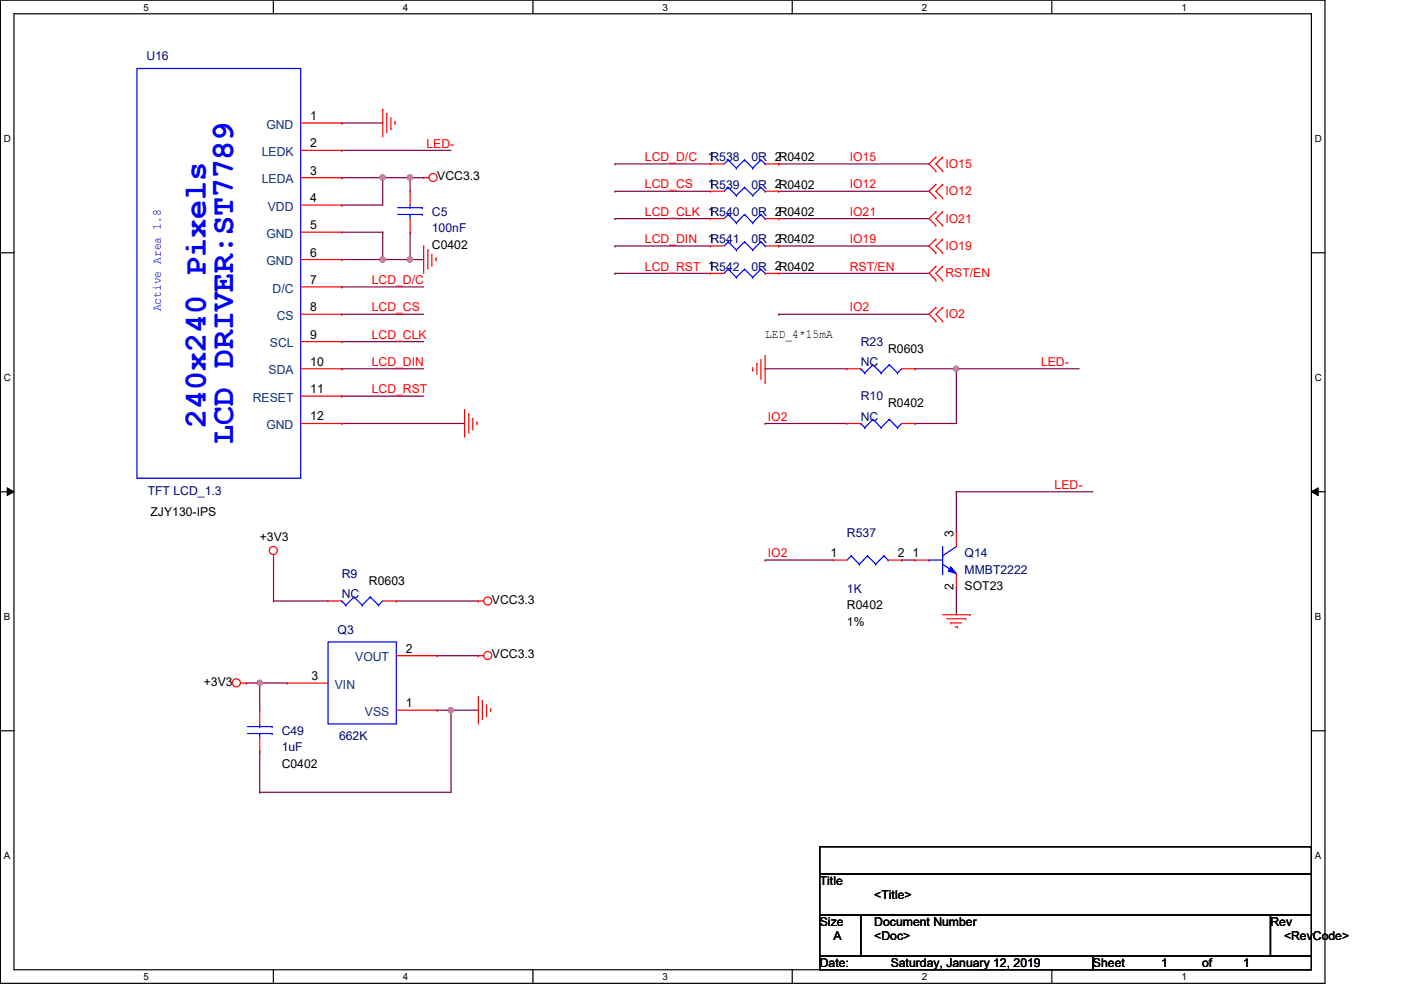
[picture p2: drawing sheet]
<svg xmlns="http://www.w3.org/2000/svg" width="297mm" height="210mm" viewBox="0 0 297 210" stroke-linecap="round" stroke-linejoin="round" font-family="sans-serif">
<path d="M.1 0h280.8v208.5h-280.8zM3 2.9h275v202.7h-275z" fill="none" stroke="#000" stroke-width=".25"/>
<g fill="#fff">
<path d="M30.4 .3h1.2v2.4h-1.2z"/>
<path d="M30.4 205.9h1.2v2.3h-1.2z"/>
</g>
<path d="M58 0v2.9M58 205.6v2.9" fill="none" stroke="#000" stroke-width=".25"/>
<g fill="#fff">
<path d="M85.4 .3h1.2v2.4h-1.2z"/>
<path d="M85.4 205.9h1.2v2.3h-1.2z"/>
</g>
<path d="M113 0v2.9M113 205.6v2.9" fill="none" stroke="#000" stroke-width=".25"/>
<g fill="#fff">
<path d="M140.5 .3h1.1v2.4h-1.1z"/>
<path d="M140.5 205.9h1.1v2.3h-1.1z"/>
</g>
<path d="M168 0v2.9M168 205.6v2.9" fill="none" stroke="#000" stroke-width=".25"/>
<g fill="#fff">
<path d="M195.4 .3h1.2v2.4h-1.2z"/>
<path d="M195.4 205.9h1.2v2.3h-1.2z"/>
</g>
<path d="M223 0v2.9M223 205.6v2.9" fill="none" stroke="#000" stroke-width=".25"/>
<g fill="#fff">
<path d="M250.5 .3h1.1v2.4h-1.1z"/>
<path d="M250.5 205.9h1.1v2.3h-1.1z"/>
<path d="M.8 28.2h1.5v2.4h-1.5z"/>
<path d="M278.8 28.2h1.4v2.4h-1.4z"/>
<path d="M.8 78.9h1.5v2.3h-1.5z"/>
<path d="M278.8 78.9h1.4v2.3h-1.4z"/>
</g>
<path d="M.1 53.6h2.9M278 53.6h2.9" fill="none" stroke="#000" stroke-width=".25"/>
<g fill="#fff">
<path d="M.8 129.6h1.4v2.3h-1.4z"/>
<path d="M278.8 129.6h1.3v2.3h-1.3z"/>
</g>
<path d="M.1 104.3h2.9M278 104.3h2.9" fill="none" stroke="#000" stroke-width=".25"/>
<path d="M1.5 103.4l1.5 .9-1.5 .8zM278 104.3l1.5-.9v1.7z" fill="#000"/>
<path d="M1.5 103.4l1.5 .9-1.5 .8zM278 104.3l1.5-.9v1.7z" fill="none" stroke="#000" stroke-width=".21"/>
<g fill="#fff">
<path d="M.8 180.3h1.4v2.3h-1.4z"/>
<path d="M278.8 180.3h1.3v2.3h-1.3z"/>
</g>
<path d="M.1 154.9h2.9M278 154.9h2.9" fill="none" stroke="#000" stroke-width=".25"/>
<g fill="none" stroke="#7f003f" stroke-width=".25">
<path d="M72.5 26.1h.1M72.5 31.9h.1M72.5 26.1h8.6M72.5 31.9h23.1M86.9 37.7h.1M86.9 37.7h2.9M72.5 43.5h.1M72.5 43.5h8.6M202.8 78.2h.1M202.8 78.2v11.6h-8.7M72.5 84h.1M72.5 84h17.3"/>
<path d="M194.1 89.8h.1M58 118.7h.1M58 118.7v8.7M58 127.4h.1M58 127.4h11.6M84 127.4h.1M84 127.4h17.4"/>
</g>
<circle cx="202.7" cy="78.2" r=".56" fill="#f0f"/>
<circle cx="202.7" cy="78.2" r=".56" fill="none" stroke="#f0f" stroke-width=".25"/>
<path d="M194.1 78.2h.1M194.1 78.2h8.7M162.2 89.8h.1M162.2 89.8h17.4M92.7 139h.1M92.7 139h8.7M55.1 144.8h.1M55.1 144.8h5.8M95.6 150.6h.1M95.6 150.6h5.8" fill="none" stroke="#7f003f" stroke-width=".25"/>
<circle cx="55.1" cy="144.8" r=".56" fill="#f0f"/>
<circle cx="55.1" cy="144.8" r=".56" fill="none" stroke="#f0f" stroke-width=".25"/>
<path d="M52.2 144.8h.1M52.2 144.8h2.9M55.1 144.8h.1M55.1 159.3h.1M55.1 144.8v5.8M55.1 159.3v8.7M95.6 150.6h.1M95.6 150.6v17.4h-40.5M55.1 168h.1" fill="none" stroke="#7f003f" stroke-width=".25"/>
<circle cx="95.6" cy="150.6" r=".56" fill="#f0f"/>
<circle cx="95.6" cy="150.6" r=".56" fill="none" stroke="#f0f" stroke-width=".25"/>
<g fill="none" stroke="#7f003f" stroke-width=".25">
<path d="M72.5 37.7h.1M72.5 37.7h8.6M81.1 37.7h.1M81.1 37.7v5.8M165.1 34.8h.1M165.1 34.8h31.9M72.5 49.2h8.6M81.1 49.2h.1M81.1 55h.1M81.1 49.2v5.8M86.9 55h.1M86.9 55h2.9"/>
<path d="M162.2 78.2h.1M162.2 78.2h17.4M202.8 78.2h.1M202.8 78.2h26M72.5 89.8h.1M72.5 89.8h26M162.2 118.7h.1M162.2 118.7h14.5M191.2 118.7h.1M191.2 118.7h2.9M202.8 104.3h.1M202.8 104.3v8.6"/>
<path d="M202.8 104.3h28.9M202.8 124.5h.1M202.8 124.5v5.8M92.7 150.6h.1M92.7 150.6h2.9"/>
</g>
<circle cx="81.1" cy="55" r=".56" fill="#f0f"/>
<circle cx="81.1" cy="55" r=".56" fill="none" stroke="#f0f" stroke-width=".25"/>
<path d="M86.9 37.7h.1M86.9 37.7v2.9M72.5 55h.1M72.5 55h8.6" fill="none" stroke="#7f003f" stroke-width=".25"/>
<circle cx="86.9" cy="37.6" r=".56" fill="#f0f"/>
<circle cx="86.9" cy="37.6" r=".56" fill="none" stroke="#f0f" stroke-width=".25"/>
<path d="M81.1 37.7h.1M81.1 37.7h5.8" fill="none" stroke="#7f003f" stroke-width=".25"/>
<circle cx="81.1" cy="37.6" r=".56" fill="#f0f"/>
<circle cx="81.1" cy="37.6" r=".56" fill="none" stroke="#f0f" stroke-width=".25"/>
<path d="M86.9 55h.1M86.9 49.2v5.8" fill="none" stroke="#7f003f" stroke-width=".25"/>
<circle cx="86.9" cy="55" r=".56" fill="#f0f"/>
<circle cx="86.9" cy="55" r=".56" fill="none" stroke="#f0f" stroke-width=".25"/>
<g fill="none" stroke="#7f003f" stroke-width=".25">
<path d="M130.4 34.8h.1M130.4 34.8h20.2M81.1 55h.1M81.1 55h5.8M130.4 52.2h.1M130.4 46.4h.1M130.4 40.6h.1M130.4 58h.1M130.4 52.2h20.2M130.4 46.4h20.2M130.4 40.6h20.2M130.4 58h20.2"/>
<path d="M165.1 40.6h.1M165.1 46.4h.1M165.1 52.2h.1M165.1 58h.1M165.1 52.2h31.9M165.1 46.4h31.9M165.1 40.6h31.9M165.1 58h31.9M72.5 78.2h.1M72.5 72.4h.1M72.5 66.6h.1M72.5 60.8h.1"/>
<path d="M72.5 78.2h17.3M72.5 72.4h17.3M72.5 66.6h17.3M72.5 60.8h17.3M165.1 66.6h.1M165.1 66.6h31.9"/>
</g>
<g fill="none" stroke="#f00" stroke-width=".25">
<path d="M81.1 23.2h.1M81.1 23.2v5.8M82 24h.1M82 24v4.1M82.9 27.3h.1M82.9 24.9v2.4M83.7 25.8h.1M83.7 25.8v.6M89.8 37.7h.1M89.8 37.7h1.2M150.6 34.8h.1M150.6 34.8h2.9"/>
<path d="M162.2 34.8h2.9M165.1 34.8h.1M198.4 33.3h.1M198.4 36.2h.1M198.4 39.1h.1M198.4 33.3l-1.4 1.5 1.4 1.4M198.4 39.1l-1.4 1.5 1.4 1.4M199.9 36.2h.1M199.9 33.3h.1M199.9 39.1h.1M199.9 33.3l-1.5 1.5 1.5 1.4M199.9 39.1l-1.5 1.5 1.5 1.4"/>
<path d="M86.9 40.6h.1M86.9 49.2h.1M86.9 40.6v2.9M86.9 46.4v2.8M89.8 52.2h.1M89.8 52.2v5.8M90.7 53h.1M90.7 53v4.1M91.6 56.2h.1M91.6 53.9v2.3M92.5 54.7h.1M92.5 54.7v.6"/>
<path d="M150.6 40.6h.1M150.6 40.6h2.9M162.2 40.6h2.9M165.1 40.6h.1M198.4 42h.1M198.4 44.9h.1M198.4 47.8h.1M198.4 50.7h.1M198.4 53.6h.1M198.4 56.5h.1M198.4 59.4h.1M198.4 44.9l-1.4 1.5 1.4 1.4"/>
<path d="M198.4 50.7l-1.4 1.5 1.4 1.4M198.4 56.5l-1.4 1.5 1.4 1.4M199.9 42h.1M199.9 47.8h.1M199.9 44.9h.1M199.9 53.6h.1M199.9 50.7h.1M199.9 59.4h.1M199.9 56.5h.1M199.9 44.9l-1.5 1.5 1.5 1.4M199.9 50.7l-1.5 1.5 1.5 1.4M199.9 56.5l-1.5 1.5 1.5 1.4"/>
<path d="M159.6 78.5h.1M159.6 77.9v.6M160.5 77h.1M160.5 77v2.4M161.3 76.2v4M162.2 75.3v5.8M198.4 65.2h.1M198.4 68.1h.1M198.4 65.2l-1.4 1.4 1.4 1.5M199.9 68.1h.1M199.9 65.2h.1M199.9 65.2l-1.5 1.4 1.5 1.5"/>
<path d="M98.5 86.9h.1M98.5 86.9v5.8M99.4 87.8h.1M99.4 87.8v4M100.2 90.9h.1M100.2 88.6v2.3M101.1 89.5h.1M101.1 89.5v.6M161.3 80.2h.1M162.2 81.1h.1M179.6 89.8h.1M179.6 89.8h2.9"/>
<path d="M191.2 89.8h2.9M194.1 89.8h.1M58 118.7h.1M58 117.6v1.1M176.7 118.7h.1M176.7 118.7h2.9M188.3 118.7h2.9M191.2 118.7h.1M84 139h8.7M92.7 139h.1M101.4 127.4h.1M101.4 139h.1"/>
<path d="M101.4 127.4h1.2M101.4 139h1.2M199.9 130.3h5.8M200.7 131.2h4.1M201.6 132.1h.1M201.6 132.1h2.3M202.5 132.9h.5M203 132.9h.1M204.8 131.2h.1M205.7 130.3h.1M51 144.8h1.2M52.2 144.8h.1"/>
<path d="M60.9 144.8h.1M60.9 144.8h8.7M84 150.6h8.7M92.7 150.6h.1M101.4 147.7h.1M101.4 147.7v5.8M102.3 148.6h.1M102.3 148.6v4M103.2 151.8h.1M103.2 149.4v2.4M104 150.3h.1M104 150.3v.6"/>
<circle cx="91.8" cy="37.6" r=".85"/>
<circle cx="57.9" cy="116.7" r=".85"/>
<circle cx="103.4" cy="139" r=".85"/>
<circle cx="103.4" cy="127.4" r=".85"/>
<circle cx="50.1" cy="144.8" r=".85"/>
</g>
<path d="M173.8 179.5h104.2v5.8h-104.2zM173.8 185.3h104.2v8.7h-104.2zM173.8 194h8.7v8.7h-8.7zM182.5 194h86.9v8.7h-86.9zM269.4 194h8.6v8.7h-8.6zM173.8 202.7h57.9v2.9h-57.9zM231.7 202.7h46.3v2.9h-46.3z" fill="none" stroke="#000" stroke-width=".25"/>
<g fill="none" stroke="#00f" stroke-width=".25">
<path d="M154.4 39.7h.1M154.4 33.9h.1M154.4 39.7l-.9 .9M154.4 39.7l1.7 1.7M154.4 33.9l-.9 .9M154.4 33.9l1.7 1.7M156.1 35.6h.1M157.9 39.7h.1M157.9 33.9h.1M157.9 39.7l-1.8 1.7M157.9 39.7l1.7 1.7M157.9 33.9l-1.8 1.7"/>
<path d="M157.9 33.9l1.7 1.7M159.6 35.6h.1M161.3 39.7h.1M161.3 33.9h.1M161.3 39.7l-1.7 1.7M161.3 39.7l.9 .9M161.3 33.9l-1.7 1.7M161.3 33.9l.9 .9M162.2 34.8h.1M84.3 45.5h5.2M84.3 44h5.2M86.9 44h.1"/>
<path d="M86.9 45.5h.1M86.9 43.5v.5M86.9 45.5v.9M89.5 45.5h.1M89.5 44h.1M156.1 41.4h.1M159.6 41.4h.1M162.2 40.6h.1M182.5 89.8h.1M182.5 89.8l.8 .9M183.3 90.7h.1M185.1 88.9h.1"/>
<path d="M185.1 88.9l1.7 1.8M185.1 88.9l-1.8 1.8M186.8 90.7h.1M188.5 88.9h.1M188.5 88.9l1.8 1.8M188.5 88.9l-1.7 1.8M190.3 90.7h.1M191.2 89.8l-.9 .9M180.5 117.9h.1M180.5 117.9l-.9 .8M180.5 117.9l1.7 1.7M182.2 119.6h.1"/>
<path d="M183.9 117.9h.1M183.9 117.9l-1.7 1.7M183.9 117.9l1.8 1.7M185.7 119.6h.1M187.4 117.9h.1M187.4 117.9l-1.7 1.7M187.4 117.9l.9 .8M188.3 118.7h.1M197 118.7h.1M197 118.7h2.9M199.9 117.9h.1M199.9 119.6l2.9 2"/>
<path d="M199.9 115.9v5.7M202.8 115.9l-2.9 2M69.6 136.1h14.4v17.4h-14.4zM199.9 121.6h.1M202.8 121.6h.1"/>
</g>
<path d="M201.6 120.2l1.2 1.4-1.8-.5z" fill="#00f"/>
<g fill="none" stroke="#00f" stroke-width=".25">
<path d="M29 14.5h34.8v86.9h-34.8zM154.4 45.5h.1M154.4 51.3h.1M154.4 57.1h.1M154.4 45.5l-.9 .9M154.4 45.5l1.7 1.7M154.4 51.3l-.9 .9M154.4 51.3l1.7 1.7M154.4 57.1l-.9 .9M154.4 57.1l1.7 1.7M156.1 47.2h.1M156.1 53h.1"/>
<path d="M156.1 58.8h.1M157.9 45.5h.1M157.9 51.3h.1M157.9 57.1h.1M157.9 45.5l-1.8 1.7M157.9 45.5l1.7 1.7M157.9 51.3l-1.8 1.7M157.9 51.3l1.7 1.7M157.9 57.1l-1.8 1.7M157.9 57.1l1.7 1.7M159.6 47.2h.1M159.6 53h.1"/>
<path d="M159.6 58.8h.1M161.3 45.5h.1M161.3 51.3h.1M161.3 57.1h.1M161.3 45.5l-1.7 1.7M161.3 45.5l.9 .9M161.3 51.3l-1.7 1.7M161.3 51.3l.9 .9M161.3 57.1l-1.7 1.7M161.3 57.1l.9 .9M162.2 46.4h.1M162.2 52.2h.1"/>
<path d="M162.2 58h.1M182.5 78.2h.1M182.5 78.2l.8 .9M183.3 79.1h.1M185.1 77.3h.1M185.1 77.3l1.7 1.8M185.1 77.3l-1.8 1.8M186.8 79.1h.1M188.5 77.3h.1M188.5 77.3l1.8 1.8M188.5 77.3l-1.7 1.8M190.3 79.1h.1"/>
<path d="M191.2 78.2l-.9 .9M72.5 127.4h.1M72.5 127.4l.8 .9M73.3 128.3h.1M75.1 126.6h.1M75.1 126.6l1.7 1.7M75.1 126.6l-1.8 1.7M76.8 128.3h.1M78.5 126.6h.1M78.5 126.6l1.8 1.7M78.5 126.6l-1.7 1.7M80.3 128.3h.1"/>
<path d="M81.1 127.4l-.8 .9M201.6 120.2l1.2 1.4-1.8-.5zM52.5 155.5h5.2M52.5 154.1h5.2M55.1 154.1h.1M55.1 155.5h.1M55.1 153.5v.6M55.1 155.5v.9M57.7 155.5h.1M57.7 154.1h.1"/>
</g>
<g fill="none" stroke="#f00" stroke-width=".25">
<path d="M63.8 26.1h8.7M63.8 31.9h8.7M63.8 37.7h8.7M72.5 26.1h.1M72.5 31.9h.1M72.5 37.7h.1M63.8 43.5h8.7M63.8 49.2h8.7M63.8 55h8.7M72.5 43.5h.1M72.5 49.2h.1M72.5 55h.1"/>
<path d="M150.6 46.4h.1M150.6 52.2h.1M150.6 58h.1M150.6 46.4h2.9M150.6 52.2h2.9M150.6 58h2.9M162.2 46.4h2.9M162.2 52.2h2.9M162.2 58h2.9M165.1 46.4h.1M165.1 52.2h.1M165.1 58h.1"/>
<path d="M63.8 78.2h8.7M63.8 60.8h8.7M63.8 66.6h8.7M63.8 72.4h8.7M72.5 60.8h.1M72.5 66.6h.1M72.5 72.4h.1M72.5 78.2h.1M179.6 78.2h.1M179.6 78.2h2.9M191.2 78.2h2.9M194.1 78.2h.1"/>
<path d="M63.8 84h8.7M63.8 89.8h8.7M72.5 84h.1M72.5 89.8h.1M194.1 118.7h.1M194.1 118.7h2.9M202.8 112.9h.1M202.8 112.9v3M69.6 127.4h.1M69.6 127.4h2.9M81.1 127.4h2.9M84 127.4h.1"/>
<path d="M202.8 124.5h.1M202.8 121.6v2.9M55.1 150.6h.1M55.1 159.3h.1M55.1 150.6v2.9M55.1 156.4v2.9"/>
</g>
<circle cx="202.7" cy="78.2" r=".56" fill="#f0f"/>
<circle cx="202.7" cy="78.2" r=".56" fill="none" stroke="#f0f" stroke-width=".25"/>
<circle cx="55.1" cy="144.8" r=".56" fill="#f0f"/>
<circle cx="55.1" cy="144.8" r=".56" fill="none" stroke="#f0f" stroke-width=".25"/>
<circle cx="95.6" cy="150.6" r=".56" fill="#f0f"/>
<circle cx="95.6" cy="150.6" r=".56" fill="none" stroke="#f0f" stroke-width=".25"/>
<circle cx="81.1" cy="55" r=".56" fill="#f0f"/>
<circle cx="81.1" cy="55" r=".56" fill="none" stroke="#f0f" stroke-width=".25"/>
<circle cx="86.9" cy="37.6" r=".56" fill="#f0f"/>
<circle cx="86.9" cy="37.6" r=".56" fill="none" stroke="#f0f" stroke-width=".25"/>
<circle cx="81.1" cy="37.6" r=".56" fill="#f0f"/>
<circle cx="81.1" cy="37.6" r=".56" fill="none" stroke="#f0f" stroke-width=".25"/>
<circle cx="86.9" cy="55" r=".56" fill="#f0f"/>
<circle cx="86.9" cy="55" r=".56" fill="none" stroke="#f0f" stroke-width=".25"/>
<g font-size="6.9" fill="#00f">
<text x="43.6" y="90.7" transform="rotate(-90 43.6 90.7)">240x240 Pixels</text>
<text x="49.4" y="94.1" transform="rotate(-90 49.4 94.1)">LCD DRIVER:ST7789</text>
</g>
<g font-size="2.6" fill="#00007f">
<text x="31" y="12.8">U16</text>
<text x="159.3" y="34.2">0R 2R0402</text>
<text x="159.3" y="40">0R 2R0402</text>
<text x="91.6" y="45.8">C5</text>
<text x="159.3" y="45.8">0R 2R0402</text>
<text x="91.6" y="49.3">100nF</text>
<text x="159.3" y="51.6">0R 2R0402</text>
<text x="159.3" y="57.4">0R 2R0402</text>
<text x="182.5" y="73.3">R23</text>
<text x="182.5" y="77.6">NC</text>
<text x="182.5" y="84.9">R10</text>
<text x="182.5" y="89.2">NC</text>
<text x="31.3" y="104.9">TFT LCD_1.3</text>
<text x="179.6" y="113.8">R537</text>
<text x="204.5" y="118.2">Q14</text>
<text x="72.5" y="122.5">R9</text>
<text x="179.6" y="125.7">1K</text>
<text x="204.5" y="121.7">MMBT2222</text>
<text x="72.5" y="126.9">NC</text>
<text x="71.6" y="134.4">Q3</text>
<text x="59.7" y="155.8">C49</text>
<text x="59.7" y="159.3">1uF</text>
<text x="71.9" y="157">662K</text>
</g>
<g font-size="2.6" fill="#003f7f">
<text x="56.5" y="27.3">GND</text>
<text x="55.5" y="33.1">LEDK</text>
<text x="55.5" y="38.9">LEDA</text>
<text x="56.8" y="44.7">VDD</text>
<text x="56.5" y="50.4">GND</text>
<text x="56.5" y="56.2">GND</text>
<text x="57.8" y="62">D/C</text>
<text x="58.7" y="67.8">CS</text>
<text x="57.2" y="73.6">SCL</text>
<text x="56.9" y="79.4">SDA</text>
<text x="53.6" y="85.2">RESET</text>
<text x="56.5" y="91">GND</text>
<text x="75.3" y="140.2">VOUT</text>
<text x="71" y="146">VIN</text>
<text x="77.4" y="151.8">VSS</text>
</g>
<g font-size="2.6">
<text x="65.8" y="25.4">1</text>
<text x="65.8" y="31.2">2</text>
<text x="150.1" y="34.1">1R538</text>
<text x="65.8" y="37">3</text>
<text x="92.7" y="38.3">VCC3.3</text>
<text x="150.1" y="39.9">1R539</text>
<text x="65.8" y="42.8">4</text>
<text x="65.8" y="48.6">5</text>
<text x="91.6" y="52.7">C0402</text>
<text x="150.1" y="51.5">1R541</text>
<text x="65.8" y="54.4">6</text>
<text x="65.8" y="60.2">7</text>
<text x="65.8" y="66">8</text>
<text x="65.8" y="71.8">9</text>
<text x="162.2" y="71.6">LED_4*15mA</text>
<text x="65.8" y="77.6">10</text>
<text x="188.3" y="74.8">R0603</text>
<text x="65.8" y="83.4">11</text>
<text x="65.8" y="89.2">12</text>
<text x="188.3" y="86.3">R0402</text>
<text x="31.9" y="109.5">ZJY130-IPS</text>
<text x="202.1" y="113.8" transform="rotate(-90 202.1 113.8)">3</text>
<text x="55.1" y="114.7">+3V3</text>
<text x="176.1" y="118.1">1</text>
<text x="190.3" y="118.1">2</text>
<text x="193.5" y="118.1">1</text>
<text x="78.2" y="124">R0603</text>
<text x="202.1" y="125.1" transform="rotate(-90 202.1 125.1)">2</text>
<text x="204.5" y="125.1">SOT23</text>
<text x="104.3" y="128">VCC3.3</text>
<text x="179.6" y="129.2">R0402</text>
<text x="179.6" y="132.7">1%</text>
<text x="86.1" y="138.4">2</text>
<text x="104.3" y="139.6">VCC3.3</text>
<text x="43.2" y="145.4">+3V3</text>
<text x="66.1" y="144.2">3</text>
<text x="86.1" y="149.9">1</text>
<text x="59.7" y="162.8">C0402</text>
<text x="173.8" y="187.7">Title</text>
<text x="185.4" y="190.6">&lt;Title&gt;</text>
<text x="173.8" y="196.3">Size</text>
<text x="185.4" y="196.3">Document Number</text>
<text x="269.4" y="196.3">Rev</text>
<text x="176.7" y="199.3">A</text>
<text x="185.4" y="199.3">&lt;Doc&gt;</text>
<text x="272.2" y="199.3">&lt;RevCode&gt;</text>
<text x="173.8" y="205.1">Date:</text>
<text x="188.8" y="205.1">Saturday, January 12, 2019</text>
<text x="231.7" y="205.1">Sheet</text>
<text x="246.2" y="205.1">1</text>
<text x="254.9" y="205.1">of</text>
<text x="263.6" y="205.1">1</text>
</g>
<g font-size="2.6" fill="#f00">
<text x="90.4" y="31.3">LED-</text>
<text x="136.7" y="34.2">LCD_D/C</text>
<text x="180.2" y="34.2">IO15</text>
<text x="200.4" y="35.6">IO15</text>
<text x="136.7" y="40">LCD_CS</text>
<text x="180.2" y="40">IO12</text>
<text x="200.4" y="41.4">IO12</text>
<text x="136.7" y="45.8">LCD_CLK 1R540</text>
<text x="180.2" y="45.8">IO21</text>
<text x="200.4" y="47.2">IO21</text>
<text x="136.7" y="51.6">LCD_DIN</text>
<text x="180.2" y="51.6">IO19</text>
<text x="200.4" y="53">IO19</text>
<text x="136.7" y="57.4">LCD_RST 1R542</text>
<text x="180.2" y="57.4">RST/EN</text>
<text x="200.4" y="58.8">RST/EN</text>
<text x="78.8" y="60.2">LCD_D/C</text>
<text x="78.8" y="71.8">LCD_CLK</text>
<text x="78.8" y="66">LCD_CS</text>
<text x="180.2" y="66">IO2</text>
<text x="200.4" y="67.5">IO2</text>
<text x="78.8" y="77.6">LCD_DIN</text>
<text x="220.7" y="77.6">LED-</text>
<text x="78.8" y="83.4">LCD_RST</text>
<text x="162.8" y="89.2">IO2</text>
<text x="223.6" y="103.7">LED-</text>
<text x="162.8" y="118.2">IO2</text>
</g>
<text font-size="2.6" fill="#00f" x="34.1" y="66" transform="rotate(-90 34.1 66)">Active Area 1.8</text>
<g font-size="2.1">
<text x="30.4" y="2.2">5</text>
<text x="85.4" y="2.2">4</text>
<text x="140.5" y="2.2">3</text>
<text x="195.4" y="2.2">2</text>
<text x="250.5" y="2.2">1</text>
<text x=".8" y="30.1">D</text>
<text x="278.8" y="30.1">D</text>
<text x=".8" y="80.8">C</text>
<text x="278.8" y="80.8">C</text>
<text x=".8" y="131.5">B</text>
<text x="278.8" y="131.5">B</text>
<text x=".8" y="182.2">A</text>
<text x="278.8" y="182.2">A</text>
<text x="30.4" y="207.8">5</text>
<text x="85.4" y="207.8">4</text>
<text x="140.5" y="207.8">3</text>
<text x="195.4" y="207.8">2</text>
<text x="250.5" y="207.8">1</text>
</g>
</svg>
